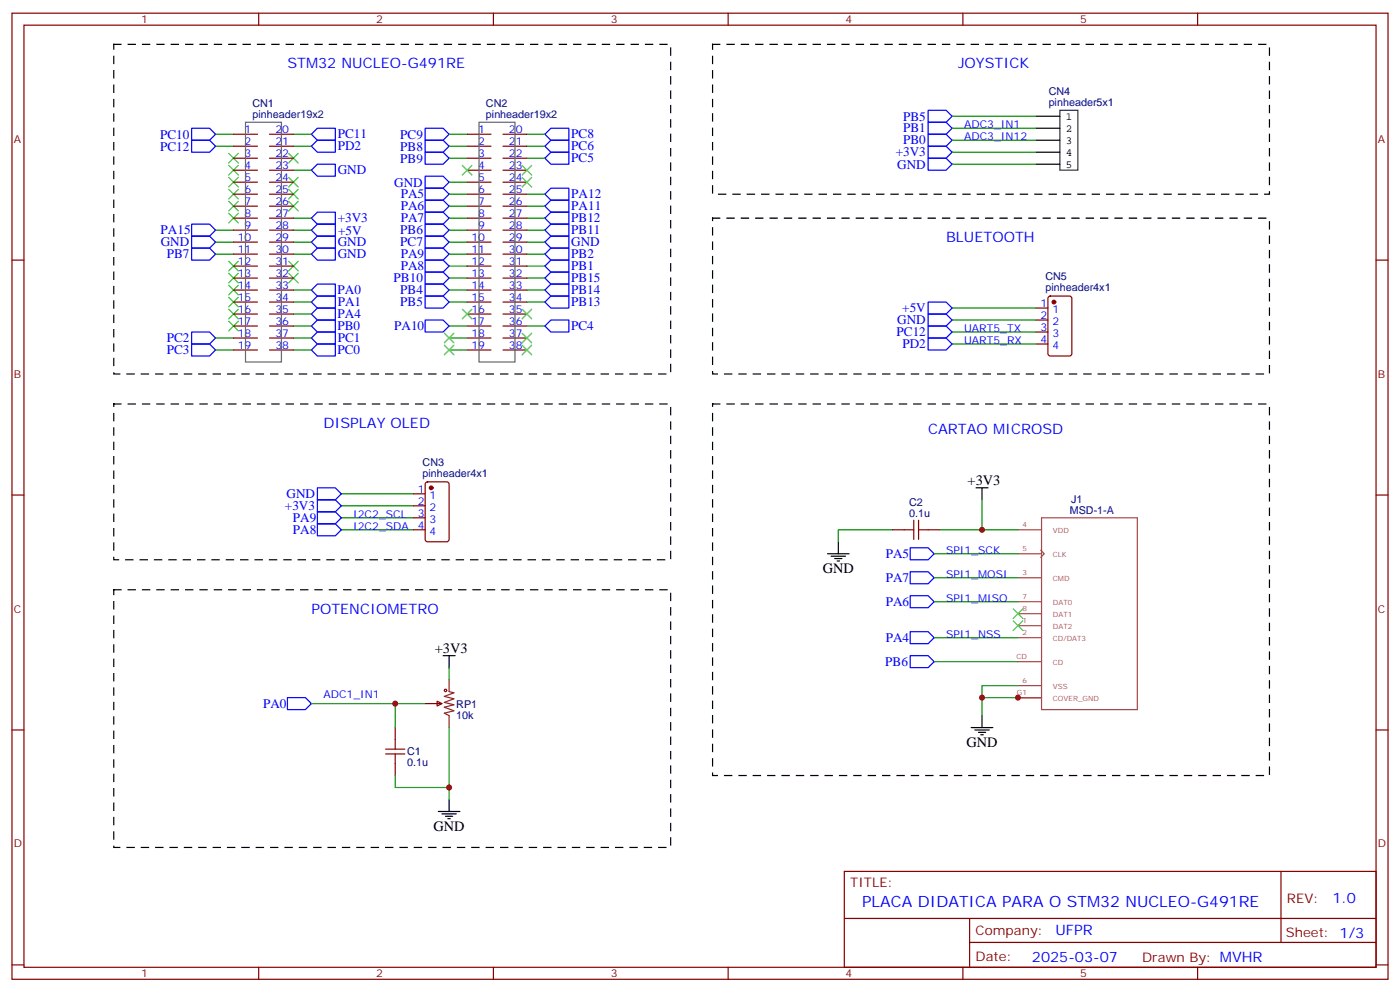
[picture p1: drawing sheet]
<svg xmlns="http://www.w3.org/2000/svg" width="412mm" height="292mm" viewBox="0 0 412 292" stroke-linecap="round" stroke-linejoin="round" font-family="sans-serif">
<g fill="none" stroke="#870000" stroke-width=".35">
<path d="M3.5 3.9h405.4v284.3h-405.4zM7.1 7.4h398.2v277.3h-398.2zM76.2 3.9v3.5M145.3 3.9v3.5M214.5 3.9v3.5M283.6 3.9v3.5M352.8 3.9v3.5M68.8 39.5h7M79.4 39.5h7M137.6 39.5h7M148.2 39.5h7M68.8 43h7"/>
<path d="M68.8 46.6h7M68.8 50.1h7M68.8 53.6h7M68.8 57.1h7M79.4 43h7M79.4 46.6h7M79.4 50.1h7M79.4 53.6h7M79.4 57.1h7M137.6 43h7M137.6 46.6h7M137.6 50.1h7"/>
<path d="M137.6 53.6h7M137.6 57.1h7M148.2 43h7M148.2 46.6h7M148.2 50.1h7M148.2 53.6h7M148.2 57.1h7M3.5 76.6h3.6M68.8 60.7h7M68.8 64.2h7M68.8 67.7h7M68.8 71.3h7"/>
<path d="M68.8 74.8h7M68.8 78.3h7M79.4 60.7h7M79.4 64.2h7M79.4 67.7h7M79.4 71.3h7M79.4 74.8h7M79.4 78.3h7M137.6 60.7h7M137.6 64.2h7M137.6 67.7h7M137.6 71.3h7"/>
<path d="M137.6 74.8h7M137.6 78.3h7M148.2 60.7h7M148.2 64.2h7M148.2 67.7h7M148.2 71.3h7M148.2 74.8h7M148.2 78.3h7M405.3 76.6h3.6M68.8 81.8h7M68.8 85.4h7M68.8 88.9h7"/>
<path d="M68.8 92.4h7M68.8 96h7M68.8 99.5h7M79.4 81.8h7M79.4 85.4h7M79.4 88.9h7M79.4 92.4h7M79.4 96h7M79.4 99.5h7M137.6 81.8h7M137.6 85.4h7M137.6 88.9h7"/>
<path d="M137.6 92.4h7M137.6 96h7M137.6 99.5h7M148.2 81.8h7M148.2 85.4h7M148.2 88.9h7M148.2 92.4h7M148.2 96h7M148.2 99.5h7M305.2 90.7h3.5M305.2 94.2h3.5M305.2 97.7h3.5"/>
<path d="M308.9 87.3l.5-.2h5.6l.7 .5v16.5l-.4 .6-5.9 .1-.7-.5v-16.5zM68.8 103h7M79.4 103h7M137.6 103h7M148.2 103h7M305.2 101.2h3.5M3.5 145.7h3.6M121.7 145.3h3.5M121.7 148.9h3.5M121.7 152.4h3.5M121.7 155.9h3.5M125.5 142l.4-.2h5.7l.6 .4 .1 16.5-.5 .7-5.9 .1-.6-.5-.1-16.5z"/>
<path d="M262.8 155.9h3.5M273.4 155.9h3.5M405.3 145.7h3.6M3.5 214.8h3.6M116.4 214.1v3.6M125.2 207.1h5M128.8 206.4l1.4 .7-1.4 .7zM405.3 214.8h3.6M116.4 224.7v3.5M248.7 256.5h156.6v28.2h-156.6zM377.3 256.5v20.9M248.7 270.3h156.5"/>
<path d="M285.6 277.4h119.6M285.6 270.3v14.1M3.5 284h3.6M76.2 284.7v3.5M145.3 284.7v3.5M214.5 284.7v3.5M283.6 284.7v3.5M352.8 284.7v3.5M405.3 284h3.6"/>
</g>
<g fill="none" stroke="#00f" stroke-width=".35">
<path d="M56.4 37.7h5.3l1.8 1.8-1.8 1.8h-5.3zM91.7 39.5l1.8-1.8h5.3v3.6h-5.3zM125.2 37.7h5.3l1.8 1.8-1.8 1.8h-5.3zM160.5 39.5l1.8-1.8h5.3v3.6h-5.3zM273.4 32.5h5.3l1.8 1.7-1.8 1.8h-5.3zM273.4 36h5.3l1.8 1.7-1.8 1.8h-5.3zM273.4 39.5h5.3l1.8 1.8-1.8 1.7h-5.3zM56.4 41.3h5.3l1.8 1.7-1.8 1.8h-5.3zM91.7 43l1.8-1.7h5.3v3.5h-5.3zM91.7 50.1l1.8-1.8h5.3v3.6h-5.3zM125.2 41.3h5.3l1.8 1.7-1.8 1.8h-5.3zM125.2 44.8h5.3l1.8 1.8-1.8 1.7h-5.3z"/>
<path d="M125.2 51.9h5.3l1.8 1.7-1.8 1.8h-5.3zM125.2 55.4h5.3l1.8 1.7-1.8 1.8h-5.3zM125.2 58.9h5.3l1.8 1.8-1.8 1.7h-5.3zM160.5 43l1.8-1.7h5.3v3.5h-5.3zM160.5 46.6l1.8-1.8h5.3v3.5h-5.3zM160.5 57.1l1.8-1.7h5.3v3.5h-5.3zM273.4 43h5.3l1.8 1.8-1.8 1.8h-5.3zM273.4 46.6h5.3l1.8 1.7-1.8 1.8h-5.3zM56.4 66h5.3l1.8 1.7-1.8 1.8h-5.3zM56.4 69.5h5.3l1.8 1.8-1.8 1.7h-5.3zM56.4 73h5.3l1.8 1.8-1.8 1.8h-5.3zM91.7 71.3l1.8-1.8h5.3v3.5h-5.3z"/>
<path d="M91.7 74.8l1.8-1.8h5.3v3.6h-5.3zM91.7 67.7l1.8-1.7h5.3v3.5h-5.3zM91.7 64.2l1.8-1.8h5.3v3.6h-5.3zM125.2 62.4h5.3l1.8 1.8-1.8 1.8h-5.3zM125.2 66h5.3l1.8 1.7-1.8 1.8h-5.3zM125.2 69.5h5.3l1.8 1.8-1.8 1.7h-5.3zM125.2 73h5.3l1.8 1.8-1.8 1.8h-5.3zM125.2 76.6h5.3l1.8 1.7-1.8 1.8h-5.3zM160.5 60.7l1.8-1.8h5.3v3.5h-5.3zM160.5 64.2l1.8-1.8h5.3v3.6h-5.3zM160.5 67.7l1.8-1.7h5.3v3.5h-5.3zM160.5 71.3l1.8-1.8h5.3v3.5h-5.3z"/>
<path d="M160.5 74.8l1.8-1.8h5.3v3.6h-5.3zM160.5 78.3l1.8-1.7h5.3v3.5h-5.3zM56.4 97.7h5.3l1.8 1.8-1.8 1.7h-5.3zM91.7 88.9l1.8-1.8h5.3v3.6h-5.3zM91.7 92.4l1.8-1.7h5.3v3.5h-5.3zM91.7 96l1.8-1.8h5.3v3.5h-5.3zM91.7 99.5l1.8-1.8h5.3v3.5h-5.3zM93.5 83.6h5.3v3.5h-5.3l-1.8-1.7zM125.2 80.1h5.3l1.8 1.7-1.8 1.8h-5.3zM125.2 83.6h5.3l1.8 1.8-1.8 1.7h-5.3zM125.2 87.1h5.3l1.8 1.8-1.8 1.8h-5.3zM125.2 94.2h5.3l1.8 1.8-1.8 1.7h-5.3z"/>
<path d="M160.5 81.8l1.8-1.7h5.3v3.5h-5.3zM160.5 88.9l1.8-1.8h5.3v3.6h-5.3zM160.5 96l1.8-1.8h5.3v3.5h-5.3zM162.3 83.6h5.3v3.5h-5.3l-1.8-1.7zM273.4 88.9h5.3l1.8 1.8-1.8 1.7h-5.3zM273.4 92.4h5.3l1.8 1.8-1.8 1.8h-5.3zM273.4 96h5.3l1.8 1.7-1.8 1.8h-5.3zM273.4 99.5h5.3l1.8 1.7-1.8 1.8h-5.3zM56.4 101.2h5.3l1.8 1.8-1.8 1.8h-5.3zM91.7 103l1.8-1.8h5.3v3.6h-5.3zM93.5 154.2h5.3l1.7 1.7-1.7 1.8h-5.3zM93.5 150.6h5.3l1.7 1.8-1.7 1.8h-5.3z"/>
<path d="M93.5 147.1h5.3l1.7 1.8-1.7 1.7h-5.3zM93.5 143.6h5.3l1.7 1.7-1.7 1.8h-5.3zM268.1 175.3h5.3l1.8 1.8-1.8 1.8h-5.3zM268.1 161.2h5.3l1.8 1.8-1.8 1.7h-5.3zM268.1 168.3h5.3l1.8 1.7-1.8 1.8h-5.3zM268.1 193h5.3l1.8 1.7-1.8 1.8h-5.3zM268.1 185.9h5.3l1.8 1.8-1.8 1.7h-5.3zM84.7 205.3h5.3l1.7 1.8-1.7 1.7h-5.3z"/>
</g>
<g fill="none" stroke="#008700" stroke-width=".35">
<path d="M63.5 39.5h5.3M86.4 39.5h5.3M132.3 39.5h5.3M155.2 39.5h5.3M280.5 34.2h24.7M280.5 37.7h24.7M63.5 43h5.3M86.4 43h5.3M86.4 50.1h5.3M132.3 43h5.3M132.3 46.6h5.3M132.3 53.6h5.3"/>
<path d="M132.3 57.1h5.3M155.2 43h5.3M155.2 46.6h5.3M155.2 57.1h5.3M280.5 41.3h24.7M280.5 44.8h24.7M280.5 48.3h24.7M63.5 67.7h5.3M63.5 71.3h5.3M63.5 74.8h5.3M86.4 67.7h5.3M86.4 71.3h5.3"/>
<path d="M86.4 74.8h5.3M86.4 64.2h5.3M132.3 67.7h5.3M132.3 71.3h5.3M132.3 74.8h5.3M132.3 64.2h5.3M132.3 60.7h5.3M132.3 78.3h5.3M155.2 67.7h5.3M155.2 71.3h5.3M155.2 74.8h5.3M155.2 64.2h5.3"/>
<path d="M155.2 60.7h5.3M155.2 78.3h5.3M63.5 99.5h5.3M86.4 99.5h5.3M86.4 85.4h5.3M86.4 88.9h5.3M86.4 92.4h5.3M86.4 96h5.3M132.3 99.5h5.3M132.3 85.4h5.3M132.3 88.9h5.3M132.3 96h5.3"/>
<path d="M132.3 81.8h5.3M155.2 85.4h5.3M155.2 88.9h5.3M155.2 96h5.3M155.2 81.8h5.3M280.5 90.7h24.7M280.5 94.2h24.7M280.5 97.7h24.7M63.5 103h5.3M86.4 103h5.3M132.3 103h5.3M280.5 101.2h24.7"/>
<path d="M100.5 155.9h21.2M100.5 152.4h21.2M100.5 148.9h21.2M100.5 145.3h21.2M262.8 155.9h-15.9v3.6M276.9 155.9h12.4M289.3 147.1v8.8h10.6M275.2 177.1h24.7M275.2 163h24.7M275.2 170h24.7M132.3 196.5v3.5M275.2 194.7h24.7"/>
<path d="M275.2 187.7h24.7M91.7 207.1h24.7M125.2 207.1h-8.8v7M132.3 214.1v21.2M289.3 205.3h10.6M299.9 201.8h-10.6v8.8M116.4 228.2v3.6h15.9"/>
</g>
<g fill="none" stroke="#3c3" stroke-width=".35">
<path d="M67.4 52.2l2.8 2.8M67.4 55.7l2.8 2.9M67.4 48.7l2.8 2.8M67.4 59.3l2.8 2.8M67.4 45.2l2.8 2.8M70.2 52.2l-2.8 2.8M70.2 55.7l-2.8 2.9M70.2 48.7l-2.8 2.8M70.2 59.3l-2.8 2.8M70.2 45.2l-2.8 2.8M85 52.2l2.8 2.8M85 55.7l2.8 2.9"/>
<path d="M85 59.3l2.8 2.8M85 45.2l2.8 2.8M87.8 52.2l-2.8 2.8M87.8 55.7l-2.8 2.9M87.8 59.3l-2.8 2.8M87.8 45.2l-2.8 2.8M136.2 48.7l2.8 2.8M139 48.7l-2.8 2.8M153.8 48.7l2.8 2.8M153.8 52.2l2.8 2.8M156.6 48.7l-2.8 2.8M156.6 52.2l-2.8 2.8"/>
<path d="M67.4 62.8l2.8 2.8M67.4 76.9l2.8 2.8M70.2 76.9l-2.8 2.8M70.2 62.8l-2.8 2.8M85 76.9l2.8 2.8M87.8 76.9l-2.8 2.8M67.4 87.5l2.8 2.8M67.4 91l2.8 2.8M67.4 94.5l2.8 2.9M67.4 80.4l2.8 2.9M67.4 84l2.8 2.8M70.2 87.5l-2.8 2.8"/>
<path d="M70.2 91l-2.8 2.8M70.2 94.5l-2.8 2.9M70.2 80.4l-2.8 2.9M70.2 84l-2.8 2.8M85 80.4l2.8 2.9M87.8 80.4l-2.8 2.9M130.9 98.1l2.8 2.8M133.7 98.1l-2.8 2.8M136.2 91l2.8 2.8M139 91l-2.8 2.8M153.8 91l2.8 2.8M153.8 98.1l2.8 2.8"/>
<path d="M156.6 91l-2.8 2.8M156.6 98.1l-2.8 2.8M130.9 101.6l2.8 2.8M133.7 101.6l-2.8 2.8M153.8 101.6l2.8 2.8M156.6 101.6l-2.8 2.8M298.4 179.2l2.9 2.8M301.3 179.2l-2.9 2.8M298.4 182.7l2.9 2.9M301.3 182.7l-2.9 2.9"/>
</g>
<path d="M33.5 13.1h164.1v97h-164.1zM209.9 13.1h164v44h-164zM209.9 64.2h164v45.9h-164zM33.5 118.9h164.1v45.8h-164.1zM209.9 118.9h164v109.3h-164zM33.5 173.6h164.1v75.8h-164.1z" fill="none" stroke="#000" stroke-width=".35" stroke-dasharray="2.1 2.1"/>
<g fill="#870000" stroke="#870000" stroke-width=".35">
<circle cx="127" cy="143.6" r=".53"/>
<circle cx="310.4" cy="88.9" r=".53"/>
</g>
<g fill="none" stroke="#a10000" stroke-width=".35">
<path d="M266.3 155.9h2.9M269.2 153.1v5.6M270.6 155.9h2.8M270.6 153.1v5.6M116.4 217.7v2.8M113.6 221.9h5.6M113.6 220.5h5.6M116.4 221.9v2.8"/>
<circle cx="131.2" cy="203.2" r=".35"/>
</g>
<path d="M132.3 200v3.6l1.4 .3-2.8 1.1 2.8 .7-2.8 1 2.8 .7-2.8 .7 2.8 1.1-2.8 .7 1.4 .7v3.5" fill="none" stroke="#8c2424" stroke-width=".35"/>
<g fill="none" stroke="#000" stroke-width=".35">
<path d="M305.2 34.2h7M305.2 37.7h7M305.2 41.3h7M305.2 44.8h7M305.2 48.3h7M246.9 159.5v3.5M287.5 143.6h3.5M289.3 143.6v3.5M243.8 163h6.3M244.8 163.7h4.3M245.9 164.4h2.1M246.6 165.1h.7"/>
<path d="M130.5 193h3.6M132.3 193v3.5M286.1 214.1h6.4M287.2 214.8h4.2M288.2 215.5h2.1M288.9 216.3h.7M289.3 210.6v3.5M129.1 238.8h6.4M130.2 239.5h4.2M132.3 235.3v3.5M131.2 240.2h2.1M131.9 240.9h.7"/>
</g>
<path d="M312.2 32.5h5.3v17.6h-5.3z" fill="none" stroke="#333" stroke-width=".35"/>
<path d="M299.9 155.9h6.9M306.8 152.4h28.2v56.4h-28.2zM299.9 170h6.9M299.9 163h6.9M299.9 177.1h6.9M306.6 161.9l1 1.1-1 1M299.9 187.7h6.9M299.9 194.7h6.9M299.9 180.6h6.9M299.9 184.1h6.9M299.9 201.8h6.9M299.9 205.3h6.9" fill="none" stroke="#a64a4a" stroke-width=".35"/>
<path d="M72.3 36h10.6v70.5h-10.6zM141.1 36h10.6v70.5h-10.6z" fill="none" stroke="#666" stroke-width=".35"/>
<g fill="#c00">
<circle cx="132.3" cy="231.8" r=".88"/>
<circle cx="116.4" cy="207.1" r=".88"/>
<circle cx="299.9" cy="205.3" r=".88"/>
<circle cx="289.3" cy="205.3" r=".88"/>
<circle cx="289.3" cy="155.9" r=".88"/>
</g>
<text font-size="4.6" fill="#00f" x="254" y="267.1">PLACA DIDATICA PARA O STM32 NUCLEO-G491RE</text>
<g font-size="4.2" fill="#00f">
<text x="84.7" y="20.1">STM32 NUCLEO-G491RE</text>
<text x="282.2" y="20.1">JOYSTICK</text>
<text x="278.7" y="71.3">BLUETOOTH</text>
<text x="95.2" y="125.9">DISPLAY OLED</text>
<text x="273.4" y="127.7">CARTAO MICROSD</text>
<text x="91.7" y="180.6">POTENCIOMETRO</text>
<text x="392.5" y="265.7">1.0</text>
<text x="310.9" y="275.3">UFPR</text>
<text x="304" y="283.1">2025-03-07</text>
</g>
<g font-size="4.2">
<text x="285" y="142.9">+3V3</text>
<text x="242.4" y="168.6">GND</text>
<text x="128.1" y="192.3">+3V3</text>
<text x="284.7" y="219.8">GND</text>
<text x="127.7" y="244.5">GND</text>
</g>
<g font-size="3.9" fill="#00f">
<text x="266.1" y="35.5">PB5</text>
<text x="47.2" y="40.8">PC10</text>
<text x="99.5" y="40.7">PC11</text>
<text x="117.9" y="40.8">PC9</text>
<text x="168.3" y="40.7">PC8</text>
<text x="266.1" y="39">PB1</text>
<text x="47.2" y="44.3">PC12</text>
<text x="99.5" y="44.2">PD2</text>
<text x="117.9" y="44.3">PB8</text>
<text x="117.9" y="47.8">PB9</text>
<text x="168.3" y="44.2">PC6</text>
<text x="168.3" y="47.8">PC5</text>
<text x="263.8" y="46">+3V3</text>
<text x="266.1" y="42.5">PB0</text>
<text x="99.5" y="51.3">GND</text>
<text x="264.3" y="49.6">GND</text>
<text x="116.1" y="54.9">GND</text>
<text x="118.1" y="58.4">PA5</text>
<text x="168.3" y="58.3">PA12</text>
<text x="99.5" y="65.4">+3V3</text>
<text x="118.1" y="61.9">PA6</text>
<text x="118.1" y="65.5">PA7</text>
<text x="168.3" y="61.9">PA11</text>
<text x="168.3" y="65.4">PB12</text>
<text x="47.3" y="69">PA15</text>
<text x="99.6" y="69.1">+5V</text>
<text x="117.9" y="69">PB6</text>
<text x="168.3" y="68.9">PB11</text>
<text x="47.4" y="72.5">GND</text>
<text x="49.1" y="76.1">PB7</text>
<text x="99.5" y="72.5">GND</text>
<text x="99.5" y="76">GND</text>
<text x="117.9" y="72.5">PC7</text>
<text x="118.1" y="76.1">PA9</text>
<text x="168.3" y="72.5">GND</text>
<text x="168.3" y="76">PB2</text>
<text x="116" y="83.1">PB10</text>
<text x="118.1" y="79.6">PA8</text>
<text x="168.3" y="79.5">PB1</text>
<text x="168.3" y="83">PB15</text>
<text x="99.4" y="86.6">PA0</text>
<text x="117.9" y="86.6">PB4</text>
<text x="168.2" y="86.6">PB14</text>
<text x="99.4" y="93.6">PA4</text>
<text x="99.5" y="90.1">PA1</text>
<text x="117.9" y="90.2">PB5</text>
<text x="168.3" y="90.1">PB13</text>
<text x="264.3" y="95.5">GND</text>
<text x="265.8" y="91.9">+5V</text>
<text x="49.1" y="100.8">PC2</text>
<text x="99.4" y="97.2">PB0</text>
<text x="99.5" y="100.7">PC1</text>
<text x="116.1" y="97.2">PA10</text>
<text x="168.2" y="97.2">PC4</text>
<text x="264.1" y="99">PC12</text>
<text x="49.1" y="104.3">PC3</text>
<text x="99.4" y="104.2">PC0</text>
<text x="265.8" y="102.5">PD2</text>
<text x="84.4" y="146.6">GND</text>
<text x="83.9" y="150.1">+3V3</text>
<text x="86.3" y="153.7">PA9</text>
<text x="86.3" y="157.2">PA8</text>
<text x="260.9" y="164.2">PA5</text>
<text x="260.9" y="171.2">PA7</text>
<text x="260.9" y="178.3">PA6</text>
<text x="260.9" y="188.9">PA4</text>
<text x="260.8" y="196">PB6</text>
<text x="77.5" y="208.3">PA0</text>
</g>
<g font-size="3.9" fill="#800">
<text x="250.5" y="261.1">TITLE:</text>
<text x="379.1" y="265.7">REV:</text>
<text x="287.4" y="275.3">Company:</text>
<text x="378.7" y="275.9">Sheet: 1/3</text>
<text x="287.4" y="282.9">Date:</text>
<text x="336.4" y="283">Drawn By: MVHR</text>
</g>
<g font-size="3.2" fill="#800">
<text x="41.6" y="6.9">1</text>
<text x="110.8" y="6.9">2</text>
<text x="179.9" y="6.9">3</text>
<text x="249.1" y="6.9">4</text>
<text x="318.2" y="6.9">5</text>
<text x="4.1" y="42">A</text>
<text x="405.9" y="42">A</text>
<text x="4.1" y="111.1">B</text>
<text x="405.9" y="111.1">B</text>
<text x="4.1" y="180.3">C</text>
<text x="405.9" y="180.3">C</text>
<text x="4.1" y="249.4">D</text>
<text x="405.9" y="249.4">D</text>
<text x="41.6" y="287.7">1</text>
<text x="110.8" y="287.7">2</text>
<text x="179.9" y="287.7">3</text>
<text x="249.1" y="287.7">4</text>
<text x="318.2" y="287.7">5</text>
</g>
<g font-size="3.2" fill="#000080">
<text x="308.9" y="27.9">CN4</text>
<text x="74.4" y="34.6">pinheader19x2</text>
<text x="74.4" y="31.4">CN1</text>
<text x="143.1" y="34.6">pinheader19x2</text>
<text x="143.1" y="31.4">CN2</text>
<text x="308.9" y="31.1">pinheader5x1</text>
<text x="307.9" y="82.5">CN5</text>
<text x="307.9" y="85.8">pinheader4x1</text>
<text x="124.5" y="137.2">CN3</text>
<text x="124.5" y="140.4">pinheader4x1</text>
<text x="267.8" y="148.9">C2</text>
<text x="315.5" y="148.1">J1</text>
<text x="267.8" y="152">0.1u</text>
<text x="315.1" y="151.3">MSD-1-A</text>
<text x="134.4" y="208.4">RP1</text>
<text x="134.4" y="211.5">10k</text>
<text x="119.9" y="225.4">0.1u</text>
<text x="119.9" y="222.2">C1</text>
</g>
<g font-size="3.2">
<text x="314" y="35.3">1</text>
<text x="314" y="38.8">2</text>
<text x="314" y="42.3">3</text>
<text x="314" y="45.9">4</text>
<text x="314" y="49.4">5</text>
</g>
<g font-size="3.2" fill="#00f">
<text x="72.1" y="39.2">1</text>
<text x="81.1" y="39.2">20</text>
<text x="140.9" y="39.2">1</text>
<text x="149.9" y="39.2">20</text>
<text x="284" y="37.7">ADC3_IN1</text>
<text x="284" y="41.3">ADC3_IN12</text>
<text x="72.1" y="42.7">2</text>
<text x="72.1" y="46.2">3</text>
<text x="81.1" y="42.7">21</text>
<text x="81.1" y="46.2">22</text>
<text x="140.9" y="42.7">2</text>
<text x="140.9" y="46.2">3</text>
<text x="149.9" y="42.7">21</text>
<text x="149.9" y="46.2">22</text>
<text x="72.1" y="49.7">4</text>
<text x="72.1" y="53.3">5</text>
<text x="81.1" y="49.7">23</text>
<text x="81.1" y="53.3">24</text>
<text x="140.9" y="49.7">4</text>
<text x="140.9" y="53.3">5</text>
<text x="149.9" y="49.7">23</text>
<text x="149.9" y="53.3">24</text>
<text x="72.1" y="56.8">6</text>
<text x="81.1" y="56.8">25</text>
<text x="140.9" y="56.8">6</text>
<text x="149.9" y="56.8">25</text>
<text x="72.1" y="60.3">7</text>
<text x="72.1" y="63.9">8</text>
<text x="81.1" y="60.3">26</text>
<text x="81.1" y="63.9">27</text>
<text x="140.9" y="60.3">7</text>
<text x="140.9" y="63.9">8</text>
<text x="149.9" y="60.3">26</text>
<text x="149.9" y="63.9">27</text>
<text x="70.1" y="70.9">10</text>
<text x="72.1" y="67.4">9</text>
<text x="81.1" y="67.4">28</text>
<text x="81.1" y="70.9">29</text>
<text x="138.8" y="70.9">10</text>
<text x="140.9" y="67.4">9</text>
<text x="149.9" y="67.4">28</text>
<text x="149.9" y="70.9">29</text>
<text x="70.1" y="74.4">11</text>
<text x="70.1" y="78">12</text>
<text x="81.1" y="74.4">30</text>
<text x="81.1" y="78">31</text>
<text x="138.8" y="74.4">11</text>
<text x="138.8" y="78">12</text>
<text x="149.9" y="74.4">30</text>
<text x="149.9" y="78">31</text>
<text x="70.1" y="81.5">13</text>
<text x="81.1" y="81.5">32</text>
<text x="138.8" y="81.5">13</text>
<text x="149.9" y="81.5">32</text>
<text x="70.1" y="85">14</text>
<text x="70.1" y="88.5">15</text>
<text x="81.1" y="85">33</text>
<text x="81.1" y="88.5">34</text>
<text x="138.8" y="85">14</text>
<text x="138.8" y="88.5">15</text>
<text x="149.9" y="85">33</text>
<text x="149.9" y="88.5">34</text>
<text x="70.1" y="92.1">16</text>
<text x="70.1" y="95.6">17</text>
<text x="81.1" y="92.1">35</text>
<text x="81.1" y="95.6">36</text>
<text x="138.8" y="92.1">16</text>
<text x="138.8" y="95.6">17</text>
<text x="149.9" y="92.1">35</text>
<text x="149.9" y="95.6">36</text>
<text x="306.5" y="90.3">1</text>
<text x="306.5" y="93.8">2</text>
<text x="310" y="92.1">1</text>
<text x="310" y="95.6">2</text>
<text x="70.1" y="99.1">18</text>
<text x="81.1" y="99.1">37</text>
<text x="138.8" y="99.1">18</text>
<text x="149.9" y="99.1">37</text>
<text x="284" y="97.7">UART5_TX</text>
<text x="284" y="101.2">UART5_RX</text>
<text x="306.5" y="97.4">3</text>
<text x="306.5" y="100.9">4</text>
<text x="310" y="99.1">3</text>
<text x="70.1" y="102.7">19</text>
<text x="81.1" y="102.7">38</text>
<text x="138.8" y="102.7">19</text>
<text x="149.9" y="102.7">38</text>
<text x="310" y="102.7">4</text>
<text x="123" y="145">1</text>
<text x="123" y="148.5">2</text>
<text x="126.5" y="146.8">1</text>
<text x="104.1" y="152.4">I2C2_SCL</text>
<text x="104.1" y="155.9">I2C2_SDA</text>
<text x="123" y="152">3</text>
<text x="123" y="155.6">4</text>
<text x="126.5" y="150.3">2</text>
<text x="126.5" y="153.8">3</text>
<text x="126.5" y="157.3">4</text>
<text x="278.7" y="163">SPI1_SCK</text>
<text x="278.7" y="170">SPI1_MOSI</text>
<text x="278.7" y="177.1">SPI1_MISO</text>
<text x="278.7" y="187.7">SPI1_NSS</text>
<text x="95.2" y="205.3">ADC1_IN1</text>
</g>
<g font-size="2.1" fill="#a54b4b">
<text x="301.2" y="155.2">4</text>
<text x="310.2" y="157">VDD</text>
<text x="301.2" y="162.3">5</text>
<text x="310.2" y="164">CLK</text>
<text x="301.2" y="169.3">3</text>
<text x="310.2" y="171.1">CMD</text>
<text x="301.2" y="176.4">7</text>
<text x="301.2" y="179.9">8</text>
<text x="310.2" y="178.1">DAT0</text>
<text x="301.2" y="183.5">1</text>
<text x="310.2" y="181.7">DAT1</text>
<text x="310.2" y="185.2">DAT2</text>
<text x="301.2" y="187">2</text>
<text x="310.2" y="188.7">CD/DAT3</text>
<text x="299.4" y="194">CD</text>
<text x="310.2" y="195.8">CD</text>
<text x="301.2" y="201.1">6</text>
<text x="310.2" y="202.8">VSS</text>
<text x="299.5" y="204.6">G1</text>
<text x="310.2" y="206.4">COVER_GND</text>
</g>
</svg>
